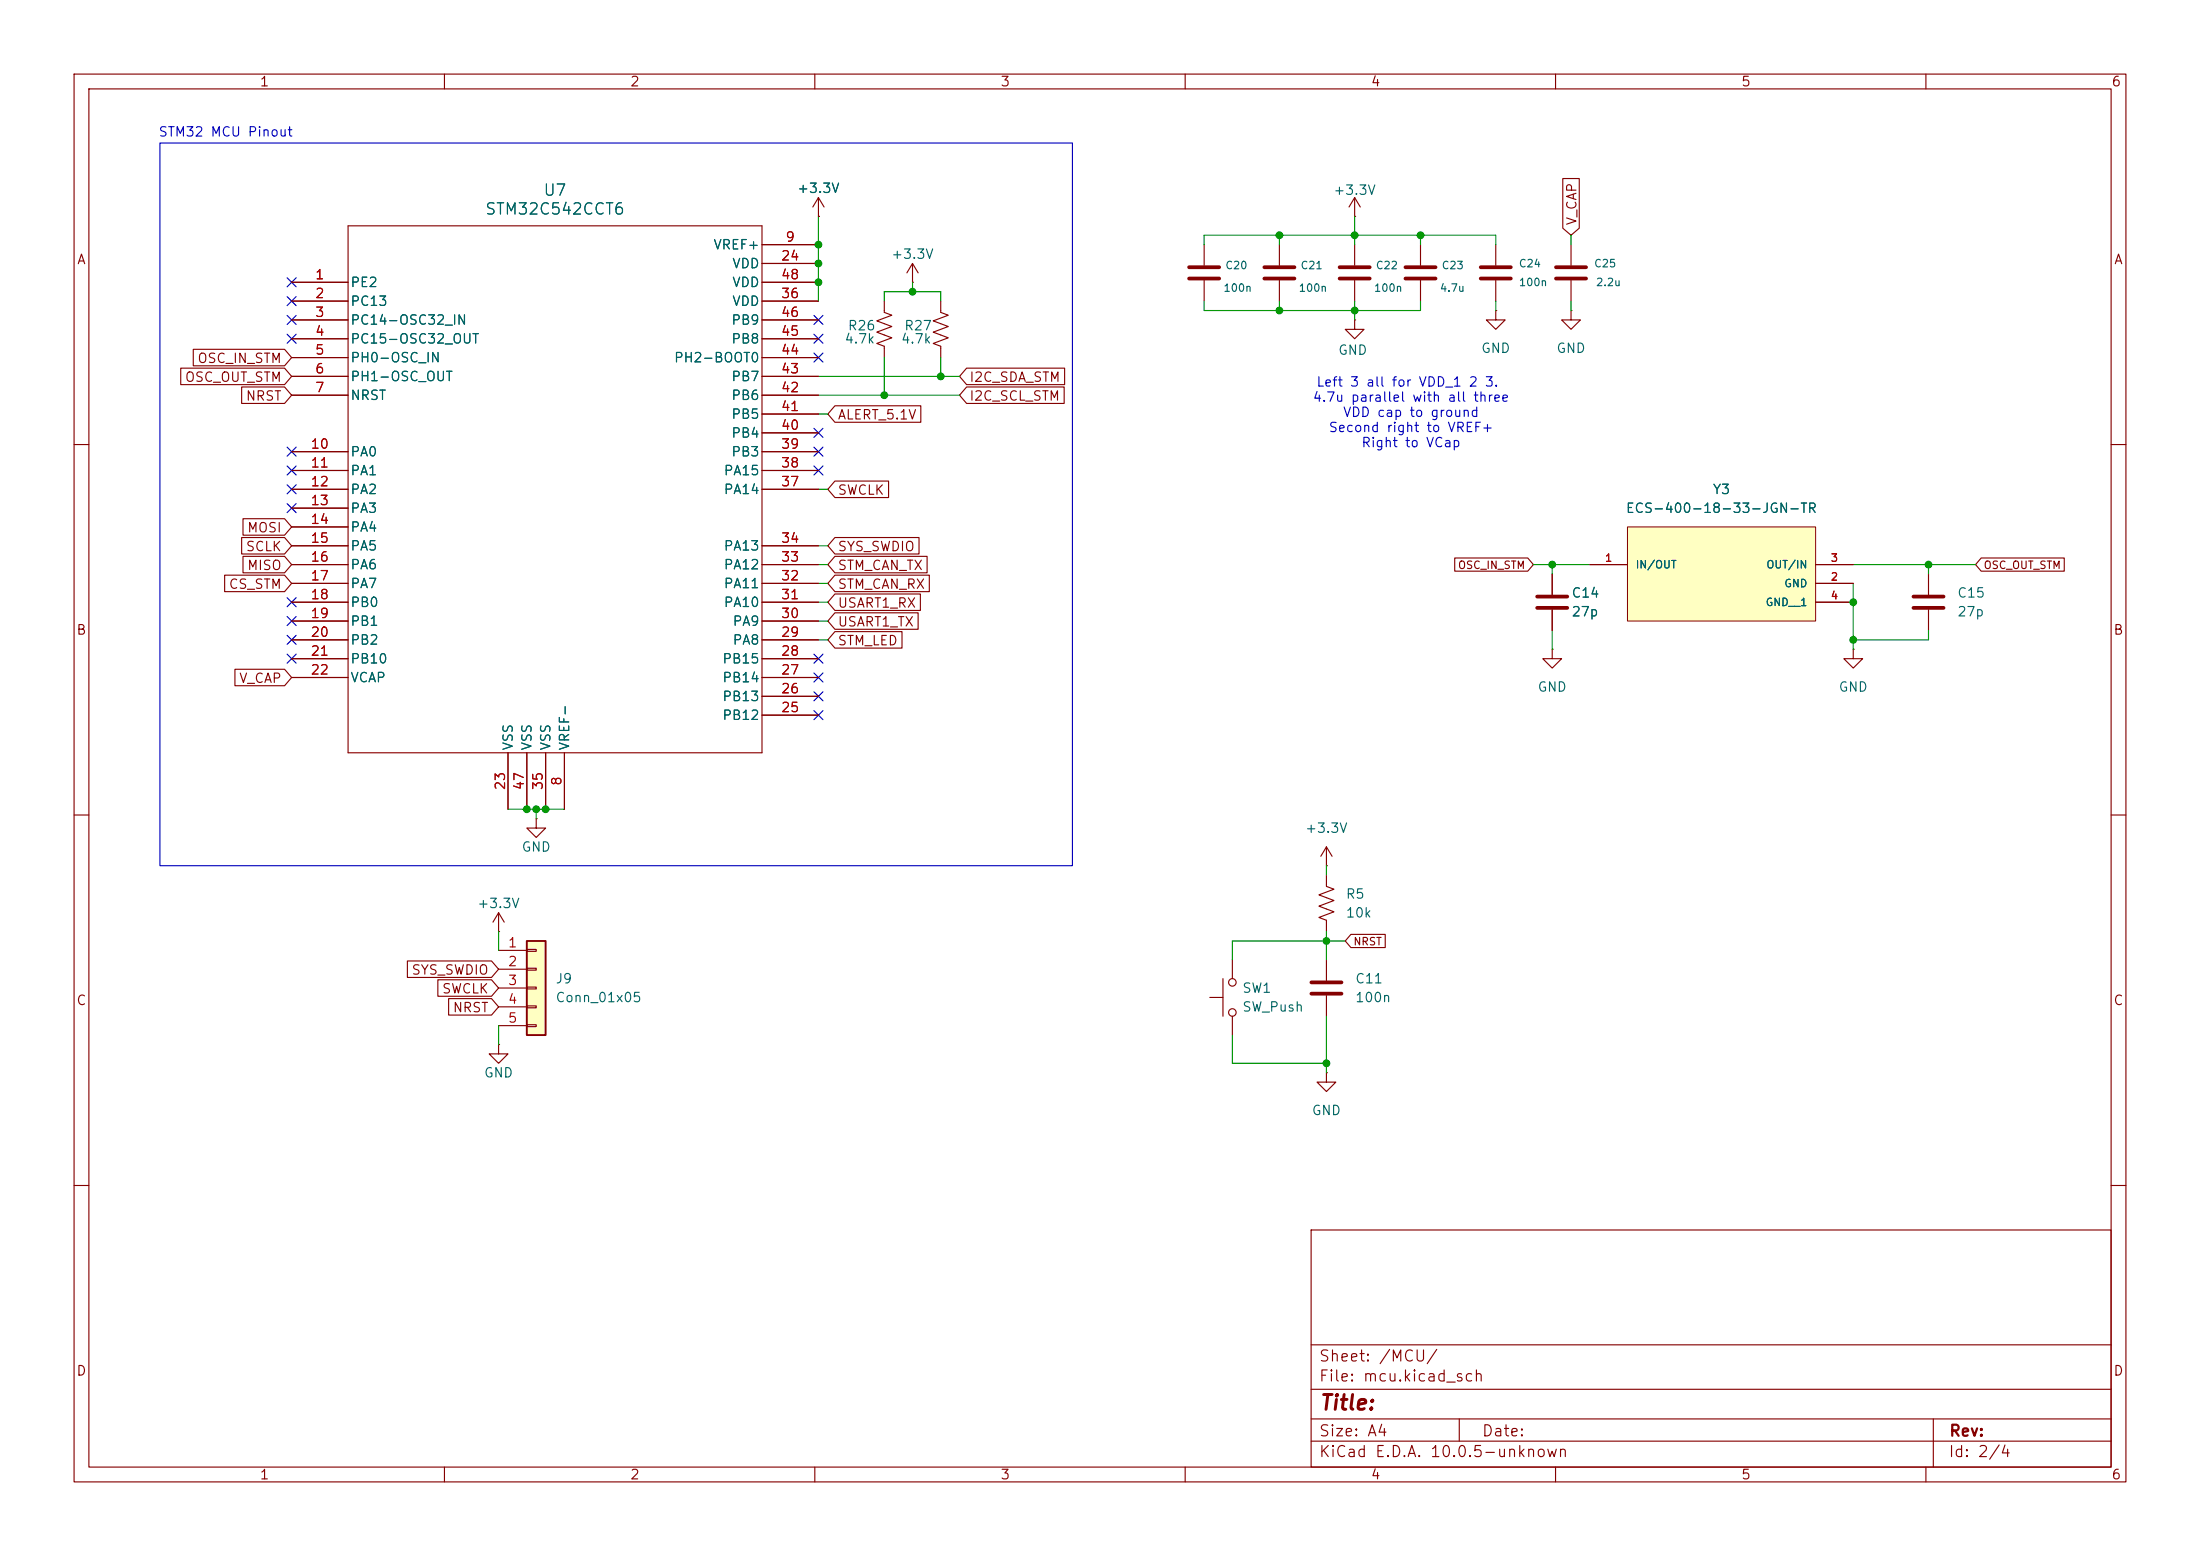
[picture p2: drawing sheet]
<svg xmlns="http://www.w3.org/2000/svg" width="297mm" height="210mm" viewBox="0 0 297 210" stroke-linecap="round" stroke-linejoin="round" font-family="sans-serif">
<g fill="none" stroke="#840000" stroke-width=".15">
<path d="M10 10h277v190h-277zM12 12h273v186h-273zM60 10v2M110 10v2M160 10v2M210 10v2M260 10v2M39.4 38.1h7.6M47 30.5h55.9v71.1h-55.9zM102.9 38.1h7.6M102.9 33h7.6M102.9 35.6h7.6"/>
<path d="M110.5 29.2h.1M110.5 26.7l-.8 1.2M110.5 26.7l.8 1.2M110.5 26.7v2.5M123.2 38.1h.1M123.2 35.6l-.8 1.2M123.2 35.6l.8 1.2M123.2 35.6v2.5M162.6 33v2.8M162.6 37.8v2.8M212.1 33v2.8M212.1 37.8v2.8"/>
<path d="M39.4 40.6h7.6M39.4 43.2h7.6M39.4 45.7h7.6M39.4 48.3h7.6M39.4 50.8h7.6M39.4 53.3h7.6M102.9 40.6h7.6M102.9 43.2h7.6M102.9 45.7h7.6M102.9 48.3h7.6M102.9 50.8h7.6M102.9 53.3h7.6"/>
<path d="M102.9 58.4h7.6M102.9 55.9h7.6M182.9 43.2v1.3h1.2l-1.2 1.2-1.3-1.2h1.3M182.9 43.2h.1M212.1 41.9v1.3h1.3l-1.3 1.3-1.3-1.3h1.3M212.1 41.9h.1M10 60h2M39.4 61h7.6M39.4 63.5h7.6M39.4 66h7.6M39.4 68.6h7.6M39.4 71.1h7.6"/>
<path d="M39.4 73.7h7.6M39.4 76.2h7.6M39.4 78.7h7.6M102.9 61h7.6M102.9 63.5h7.6M102.9 66h7.6M102.9 73.7h7.6M102.9 76.2h7.6M102.9 78.7h7.6M209.5 77.5v2.8M285 60h2M39.4 81.3h7.6"/>
<path d="M39.4 83.8h7.6M39.4 86.4h7.6M39.4 88.9h7.6M39.4 91.4h7.6M102.9 81.3h7.6M102.9 83.8h7.6M102.9 86.4h7.6M102.9 88.9h7.6M102.9 91.4h7.6M102.9 96.5h7.6M102.9 94h7.6M209.5 87.6v1.3h1.3l-1.3 1.3-1.2-1.3h1.2"/>
<path d="M209.5 87.6h.1M209.5 82.3v2.8M10 110h2M68.6 101.6v7.6M71.1 101.6v7.6M72.4 110.5v1.3h1.3l-1.3 1.2-1.3-1.2h1.3M72.4 110.5h.1M73.7 101.6v7.6M76.2 101.6v7.6M285 110h2M67.3 125.7h.1M67.3 123.2l-.8 1.3"/>
<path d="M67.3 123.2l.8 1.3M67.3 123.2v2.5M163.3 134.6h1.8M165.1 132.1v5.1M166.4 129.5v2.6M166.4 137.2v2.5M67.3 141v1.2h1.3l-1.3 1.3-1.3-1.3h1.3M67.3 141h.1M10 160h2M177 166h108v32h-108zM285 160h2M60 198v2"/>
<path d="M110 198v2M160 198v2M177 194.5h108M177 191.5h108M177 187.5h108M177 181.5h108M197 191.5v3M210 198v2M260 198v2M261 191.5v6.5"/>
<circle cx="166.4" cy="132.6" r=".51"/>
<circle cx="166.4" cy="136.7" r=".51"/>
</g>
<path d="M160.5 36.1h4.1M160.5 37.6h4.1M210.1 36.1h4M210.1 37.6h4M207.5 82h4.1M207.5 80.5h4.1" fill="none" stroke="#840000" stroke-width=".51"/>
<path d="M71.1 127h2.6v12.7h-2.6z" fill="#ffffc2"/>
<path d="M71.1 127h2.6v12.7h-2.6z" fill="none" stroke="#840000" stroke-width=".25"/>
<g fill="none" stroke="#840000" stroke-width=".15">
<path d="M201.9 33v2.8M201.9 37.8v2.8M201.9 41.9v1.3h1.3l-1.3 1.3-1.2-1.3h1.2M201.9 41.9h.1M67.3 128.3h3.8M67.3 130.8h3.8M67.3 133.4h3.8M67.3 135.9h3.8M67.3 138.4h3.8M71.1 128.1h1.3v.3h-1.3zM71.1 130.7h1.3v.2h-1.3zM71.1 133.2h1.3v.3h-1.3z"/>
<path d="M71.1 135.8h1.3v.2h-1.3zM71.1 138.3h1.3v.3h-1.3z"/>
</g>
<path d="M199.9 36.1h4.1M199.9 37.6h4.1" fill="none" stroke="#840000" stroke-width=".51"/>
<path d="M219.7 71.1h25.4v12.7h-25.4z" fill="#ffffc2"/>
<path d="M219.7 71.1h25.4v12.7h-25.4z" fill="none" stroke="#840000" stroke-width=".14"/>
<g fill="none" stroke="#840000" stroke-width=".15">
<path d="M39.4 38.1h7.6M102.9 38.1h7.6M102.9 33h7.6M102.9 35.6h7.6M110.5 29.2h.1M172.7 33v2.8M172.7 37.8v2.8M182.9 29.2h.1M182.9 26.7v2.5M182.9 33v2.8M182.9 37.8v2.8M182.9 26.7l-.8 1.2"/>
<path d="M182.9 26.7l.7 1.2M191.8 33v2.8M191.8 37.8v2.8M211 24.1h2.2v6.7l-1.1 1-1.1-1zM24.4 49.7h14l1 1.1-1 1.1h-14zM26.1 47.1h12.3l1 1.2-1 1.1h-12.3zM32.6 52.2h5.8l1 1.1-1 1.2h-5.8zM39.4 40.6h7.6M39.4 43.2h7.6M39.4 45.7h7.6M39.4 48.3h7.6M39.4 50.8h7.6"/>
<path d="M39.4 53.3h7.6M102.9 40.6h7.6M102.9 43.2h7.6M102.9 45.7h7.6M102.9 48.3h7.6M102.9 50.8h7.6M102.9 53.3h7.6M102.9 58.4h7.6M102.9 55.9h7.6M112.7 54.8h11.6v2.2h-11.6l-.9-1.1zM119.4 40.6v1.6l1 .3-2 .8 2 .8-2 .7 2 .8-2 .8 1 .3v1.6M127 40.6v1.6l1 .3-2 .8 2 .8-2 .7 2 .8-2 .8 1 .3v1.6"/>
<path d="M130.5 52.2h13.2v2.3h-13.2l-1-1.2zM130.5 49.7h13.2v2.2h-13.2l-1-1.1zM30.3 77.6h8.1l1 1.1-1 1.2h-8.1zM32.6 72.5h5.8l1 1.2-1 1.1h-5.8zM32.8 70h5.6l1 1.1-1 1.1h-5.6zM32.8 75.1h5.6l1 1.1-1 1.1h-5.6zM39.4 76.2h7.6M39.4 78.7h7.6M39.4 61h7.6M39.4 63.5h7.6M39.4 66h7.6M39.4 68.6h7.6"/>
<path d="M39.4 71.1h7.6M39.4 73.7h7.6M102.9 76.2h7.6M102.9 78.7h7.6M102.9 61h7.6M102.9 63.5h7.6M102.9 66h7.6M102.9 73.7h7.6M112.7 75.1h12.5v2.2h-12.5l-.9-1.1zM112.7 64.9h7.3v2.3h-7.3l-.9-1.2zM112.7 72.5h11.4v2.3h-11.4l-.9-1.1zM112.7 77.6h12.8v2.3h-12.8l-.9-1.2z"/>
<path d="M196.4 75.3h9.8l.8 .9-.8 .9h-9.8zM209.5 77.5v2.8M214.6 76.2h5.1M245.1 76.2h5.1M245.1 78.7h5.1M260.3 77.5v2.8M267.5 75.3h11.2v1.8h-11.2l-.8-.9zM31.7 90.3h6.7l1 1.1-1 1.2h-6.7zM39.4 81.3h7.6M39.4 83.8h7.6M39.4 86.4h7.6M39.4 88.9h7.6"/>
<path d="M39.4 91.4h7.6M102.9 81.3h7.6M102.9 83.8h7.6M102.9 86.4h7.6M102.9 88.9h7.6M102.9 91.4h7.6M102.9 96.5h7.6M102.9 94h7.6M112.7 85.2h9.1v2.3h-9.1l-.9-1.1zM112.7 80.2h11.6v2.2h-11.6l-.9-1.1zM112.7 82.7h11.2v2.2h-11.2l-.9-1.1zM209.5 82.3v2.8"/>
<path d="M245.1 81.3h5.1M250.2 87.6v1.3h1.3l-1.3 1.3-1.3-1.3h1.3M250.2 87.6h.1M260.3 82.3v2.8M68.6 101.6v7.6M71.1 101.6v7.6M73.7 101.6v7.6M76.2 101.6v7.6M179.1 118.1v1.5l1 .4-2 .8 2 .7-2 .8 2 .8-2 .7 1 .4v1.5M179.1 116.8h.1M179.1 114.3v2.5M179.1 114.3l-.8 1.3"/>
<path d="M179.1 114.3l.7 1.3M55 129.7h11.4l.9 1.1-.9 1.1h-11.4zM59.1 132.2h7.3l.9 1.2-.9 1.1h-7.3zM60.6 134.8h5.8l.9 1.1-.9 1.1h-5.8zM179.1 129.5v2.8M179.1 134.4v2.8M182.4 126.1h4.6v1.8h-4.6l-.8-.9zM179.1 144.8v1.3h1.2l-1.2 1.2-1.3-1.2h1.3M179.1 144.8h.1"/>
</g>
<path d="M170.7 36.1h4.1M170.7 37.6h4.1M180.8 36.1h4.1M180.8 37.6h4.1M189.7 36.1h4.1M189.7 37.6h4.1M258.3 80.5h4.1M258.3 82h4.1M177 132.6h4.1M177 134.1h4.1" fill="none" stroke="#840000" stroke-width=".51"/>
<g fill="none" stroke="#009600" stroke-width=".15">
<path d="M110.5 29.2v11.4M123.2 38.1v1.3M162.6 33v-1.2h39.3v1.2M172.7 31.8v1.2M182.9 29.2v3.8M191.8 31.8v1.2M212.1 31.8v1.2M110.5 55.9h1.3M110.5 50.8h19M110.5 53.3h19M119.4 40.6v-1.2h7.6v1.2M119.4 48.3v5"/>
<path d="M127 48.3v2.5M162.6 40.6v1.3h29.2v-1.3M172.7 40.6v1.3M182.9 40.6v2.6M201.9 40.6v1.3M212.1 40.6v1.3M110.5 76.2h1.3M110.5 66h1.3M110.5 73.7h1.3M110.5 78.7h1.3M207 76.2h7.6M209.5 76.2v1.3"/>
<path d="M250.2 78.7v8.9M250.2 76.2h16.5M260.3 76.2v1.3M110.5 86.4h1.3M110.5 83.8h1.3M110.5 81.3h1.3M209.5 85.1v2.5M260.3 85.1v1.3h-10.1M68.6 109.2h7.6M72.4 109.2v1.3M179.1 116.8v1.3M67.3 125.7v2.6"/>
<path d="M67.3 138.4v2.6M166.4 139.7v3.8h12.7M179.1 125.7v3.8M179.1 137.2v7.6M181.6 127h-15.2v2.5"/>
</g>
<g fill="none" stroke="#000084" stroke-width=".15">
<path d="M38.8 37.5l1.2 1.2M40 37.5l-1.2 1.2M38.8 40l1.2 1.2M38.8 45.1l1.2 1.2M38.8 42.6l1.2 1.2M40 40l-1.2 1.2M40 45.1l-1.2 1.2M40 42.6l-1.2 1.2M109.9 57.8l1.2 1.2M109.9 47.7l1.2 1.2M109.9 42.6l1.2 1.2M109.9 45.1l1.2 1.2"/>
<path d="M111.1 57.8l-1.2 1.2M111.1 47.7l-1.2 1.2M111.1 42.6l-1.2 1.2M111.1 45.1l-1.2 1.2M38.8 62.9l1.2 1.2M38.8 68l1.2 1.2M38.8 65.4l1.2 1.2M38.8 60.4l1.2 1.2M40 62.9l-1.2 1.2M40 68l-1.2 1.2M40 65.4l-1.2 1.2M40 60.4l-1.2 1.2"/>
<path d="M109.9 60.4l1.2 1.2M109.9 62.9l1.2 1.2M111.1 60.4l-1.2 1.2M111.1 62.9l-1.2 1.2M38.8 85.8l1.2 1.2M38.8 88.3l1.2 1.2M38.8 83.2l1.2 1.2M38.8 80.7l1.2 1.2M40 85.8l-1.2 1.2M40 88.3l-1.2 1.2M40 83.2l-1.2 1.2M40 80.7l-1.2 1.2"/>
<path d="M109.9 88.3l1.2 1.2M109.9 93.4l1.2 1.2M109.9 90.8l1.2 1.2M109.9 95.9l1.2 1.2M111.1 88.3l-1.2 1.2M111.1 93.4l-1.2 1.2M111.1 90.8l-1.2 1.2M111.1 95.9l-1.2 1.2"/>
</g>
<path d="M21.6 19.3h123.2v97.5h-123.2z" fill="none" stroke="#0000c2" stroke-width=".15"/>
<g fill="#009600" stroke="#009600" stroke-width=".14">
<circle cx="110.5" cy="38.1" r=".46"/>
<circle cx="110.5" cy="33" r=".46"/>
<circle cx="110.5" cy="35.6" r=".46"/>
<circle cx="179.1" cy="143.5" r=".46"/>
<circle cx="179.1" cy="127" r=".46"/>
<circle cx="123.2" cy="39.4" r=".46"/>
<circle cx="119.4" cy="53.3" r=".46"/>
<circle cx="127" cy="50.8" r=".46"/>
<circle cx="73.7" cy="109.2" r=".46"/>
<circle cx="72.4" cy="109.2" r=".46"/>
<circle cx="71.1" cy="109.2" r=".46"/>
<circle cx="250.2" cy="86.4" r=".46"/>
<circle cx="250.2" cy="81.3" r=".46"/>
<circle cx="260.3" cy="76.2" r=".46"/>
<circle cx="191.8" cy="31.8" r=".46"/>
<circle cx="209.5" cy="76.2" r=".46"/>
<circle cx="172.7" cy="31.8" r=".46"/>
<circle cx="182.9" cy="31.8" r=".46"/>
<circle cx="182.9" cy="41.9" r=".46"/>
<circle cx="172.7" cy="41.9" r=".46"/>
</g>
<text font-size="2" fill="#840000" x="178" y="190.8">Title:</text>
<g font-size="1.5" fill="#006464">
<text x="65.4" y="29.4">STM32C542CCT6</text>
<text x="73.3" y="26.8">U7</text>
</g>
<g font-size="1.5" fill="#840000">
<text x="178" y="184.1">Sheet: /MCU/</text>
<text x="178" y="186.8">File: mcu.kicad_sch</text>
<text x="178" y="197">KiCad E.D.A. 10.0.5-unknown</text>
<text x="178" y="194.2">Size: A4</text>
<text x="200" y="194.2">Date:</text>
<text x="263" y="197">Id: 2/4</text>
<text x="263" y="194.2">Rev:</text>
</g>
<g font-size="1.3" fill="#840000">
<text x="35" y="12">1</text>
<text x="85" y="12">2</text>
<text x="135" y="12">3</text>
<text x="185" y="12">4</text>
<text x="235" y="12">5</text>
<text x="285" y="12">6</text>
<text x="10.3" y="36">A</text>
<text x="213.1" y="30.5" transform="rotate(-90 213.1 30.5)">V_CAP</text>
<text x="285.3" y="36">A</text>
<text x="24.9" y="51.9">OSC_OUT_STM</text>
<text x="26.6" y="49.3">OSC_IN_STM</text>
<text x="130.8" y="51.9">I2C_SDA_STM</text>
<text x="33.1" y="54.4">NRST</text>
<text x="113" y="56.9">ALERT_5.1V</text>
<text x="130.8" y="54.4">I2C_SCL_STM</text>
<text x="113" y="67.1">SWCLK</text>
<text x="33.1" y="74.7">SCLK</text>
<text x="33.3" y="72.2">MOSI</text>
<text x="33.3" y="77.3">MISO</text>
<text x="113" y="77.3">STM_CAN_TX</text>
<text x="113" y="74.7">SYS_SWDIO</text>
<text x="30.8" y="79.8">CS_STM</text>
<text x="113" y="82.3">USART1_RX</text>
<text x="113" y="79.8">STM_CAN_RX</text>
<text x="10.2" y="86">B</text>
<text x="113" y="87.4">STM_LED</text>
<text x="113" y="84.9">USART1_TX</text>
<text x="285.2" y="86">B</text>
<text x="32.2" y="92.5">V_CAP</text>
<text x="55.5" y="131.9">SYS_SWDIO</text>
<text x="10.2" y="136">C</text>
<text x="59.6" y="134.4">SWCLK</text>
<text x="61" y="136.9">NRST</text>
<text x="285.2" y="136">C</text>
<text x="10.2" y="186">D</text>
<text x="285.2" y="186">D</text>
<text x="35" y="200">1</text>
<text x="85" y="200">2</text>
<text x="135" y="200">3</text>
<text x="185" y="200">4</text>
<text x="235" y="200">5</text>
<text x="285" y="200">6</text>
</g>
<g font-size="1.3" fill="#0000c2">
<text x="21.3" y="18.7">STM32 MCU Pinout</text>
<text x="177.6" y="52.5">Left 3 all for VDD_1 2 3.</text>
<text x="177.1" y="54.5">4.7u parallel with all three</text>
<text x="179.3" y="58.6">Second right to VREF+</text>
<text x="181.2" y="56.6">VDD cap to ground</text>
<text x="183.7" y="60.7">Right to VCap</text>
</g>
<g font-size="1.3" fill="#006464">
<text x="107.5" y="26.4">+3.3V</text>
<text x="179.9" y="26.6">+3.3V</text>
<text x="96.2" y="34">VREF+</text>
<text x="120.2" y="35.3">+3.3V</text>
<text x="47.2" y="39.1">PE2</text>
<text x="47.2" y="41.6">PC13</text>
<text x="98.8" y="36.5">VDD</text>
<text x="98.8" y="41.6">VDD</text>
<text x="98.8" y="39.1">VDD</text>
<text x="47.2" y="44.1">PC14-OSC32_IN</text>
<text x="47.2" y="46.7">PC15-OSC32_OUT</text>
<text x="98.6" y="46.7">PB8</text>
<text x="98.6" y="44.1">PB9</text>
<text x="113.9" y="46.7">4.7k</text>
<text x="114.4" y="44.9">R26</text>
<text x="121.5" y="46.7">4.7k</text>
<text x="122" y="44.9">R27</text>
<text x="199.9" y="48">GND</text>
<text x="210" y="48">GND</text>
<text x="47.2" y="49.2">PH0-OSC_IN</text>
<text x="47.2" y="51.8">PH1-OSC_OUT</text>
<text x="90.9" y="49.2">PH2-BOOT0</text>
<text x="98.6" y="51.8">PB7</text>
<text x="180.6" y="48.2">GND</text>
<text x="47.2" y="54.3">NRST</text>
<text x="98.6" y="59.4">PB4</text>
<text x="98.6" y="56.8">PB5</text>
<text x="98.6" y="54.3">PB6</text>
<text x="47.2" y="61.9">PA0</text>
<text x="47.2" y="64.5">PA1</text>
<text x="97.6" y="64.5">PA15</text>
<text x="98.6" y="61.9">PB3</text>
<text x="47.2" y="67">PA2</text>
<text x="47.2" y="69.5">PA3</text>
<text x="97.6" y="67">PA14</text>
<text x="219.4" y="69.5">ECS-400-18-33-JGN-TR</text>
<text x="231.1" y="67">Y3</text>
<text x="47.2" y="72.1">PA4</text>
<text x="47.2" y="74.6">PA5</text>
<text x="47.2" y="77.2">PA6</text>
<text x="97.6" y="77.2">PA12</text>
<text x="97.6" y="74.6">PA13</text>
<text x="47.2" y="79.7">PA7</text>
<text x="47.2" y="82.2">PB0</text>
<text x="97.6" y="82.2">PA10</text>
<text x="97.6" y="79.7">PA11</text>
<text x="212.1" y="81">C14</text>
<text x="212.1" y="83.5">27p</text>
<text x="264.1" y="81">C15</text>
<text x="264.1" y="83.5">27p</text>
<text x="47.2" y="84.8">PB1</text>
<text x="47.2" y="87.3">PB2</text>
<text x="47.2" y="89.9">PB10</text>
<text x="97.4" y="89.9">PB15</text>
<text x="98.8" y="87.3">PA8</text>
<text x="98.8" y="84.8">PA9</text>
<text x="47.2" y="92.4">VCAP</text>
<text x="97.4" y="94.9">PB13</text>
<text x="97.4" y="92.4">PB14</text>
<text x="207.5" y="93.7">GND</text>
<text x="248.1" y="93.7">GND</text>
<text x="69.5" y="101.4" transform="rotate(-90 69.5 101.4)">VSS</text>
<text x="72.1" y="101.4" transform="rotate(-90 72.1 101.4)">VSS</text>
<text x="74.6" y="101.4" transform="rotate(-90 74.6 101.4)">VSS</text>
<text x="77.2" y="101.4" transform="rotate(-90 77.2 101.4)">VREF-</text>
<text x="97.4" y="97.5">PB12</text>
<text x="176.1" y="112.7">+3.3V</text>
<text x="70.3" y="115.3">GND</text>
<text x="64.3" y="122.9">+3.3V</text>
<text x="181.6" y="121.6">R5</text>
<text x="181.6" y="124.2">10k</text>
<text x="74.9" y="133">J9</text>
<text x="74.9" y="135.6">Conn_01x05</text>
<text x="167.6" y="134.3">SW1</text>
<text x="167.6" y="136.9">SW_Push</text>
<text x="182.9" y="133">C11</text>
<text x="182.9" y="135.6">100n</text>
<text x="65.2" y="145.7">GND</text>
<text x="177" y="150.8">GND</text>
</g>
<g font-size="1.3" fill="#a90000">
<text x="105.3" y="35.5">24</text>
<text x="105.9" y="32.9">9</text>
<text x="42.4" y="38">1</text>
<text x="42.4" y="40.6">2</text>
<text x="105.3" y="40.6">36</text>
<text x="105.3" y="38">48</text>
<text x="42.4" y="43.1">3</text>
<text x="42.4" y="45.6">4</text>
<text x="105.3" y="45.6">45</text>
<text x="105.3" y="43.1">46</text>
<text x="42.4" y="48.2">5</text>
<text x="42.4" y="50.7">6</text>
<text x="42.4" y="53.3">7</text>
<text x="105.3" y="53.3">42</text>
<text x="105.3" y="50.7">43</text>
<text x="105.3" y="48.2">44</text>
<text x="105.3" y="58.3">40</text>
<text x="105.3" y="55.8">41</text>
<text x="41.8" y="60.9">10</text>
<text x="41.8" y="63.4">11</text>
<text x="41.8" y="66">12</text>
<text x="105.3" y="66">37</text>
<text x="105.3" y="63.4">38</text>
<text x="105.3" y="60.9">39</text>
<text x="41.8" y="68.5">13</text>
<text x="41.8" y="71">14</text>
<text x="41.8" y="73.6">15</text>
<text x="41.8" y="76.1">16</text>
<text x="105.3" y="76.1">33</text>
<text x="105.3" y="73.6">34</text>
<text x="41.8" y="78.7">17</text>
<text x="41.8" y="81.2">18</text>
<text x="41.8" y="83.7">19</text>
<text x="105.3" y="83.7">30</text>
<text x="105.3" y="81.2">31</text>
<text x="105.3" y="78.7">32</text>
<text x="41.8" y="86.3">20</text>
<text x="41.8" y="88.8">21</text>
<text x="105.3" y="88.8">28</text>
<text x="105.3" y="86.3">29</text>
<text x="41.8" y="91.4">22</text>
<text x="105.3" y="93.9">26</text>
<text x="105.3" y="91.4">27</text>
<text x="105.3" y="96.4">25</text>
<text x="68.5" y="106.7" transform="rotate(-90 68.5 106.7)">23</text>
<text x="71" y="106.7" transform="rotate(-90 71 106.7)">47</text>
<text x="73.6" y="106.7" transform="rotate(-90 73.6 106.7)">35</text>
<text x="76.1" y="106.1" transform="rotate(-90 76.1 106.1)">8</text>
<text x="68.5" y="128.2">1</text>
<text x="68.5" y="130.7">2</text>
<text x="68.5" y="133.3">3</text>
<text x="68.5" y="135.8">4</text>
<text x="68.5" y="138.3">5</text>
</g>
<g font-size="1" fill="#006464">
<text x="165.1" y="39.6">100n</text>
<text x="165.3" y="36.6">C20</text>
<text x="175.2" y="39.6">100n</text>
<text x="175.5" y="36.6">C21</text>
<text x="185.4" y="39.6">100n</text>
<text x="185.7" y="36.6">C22</text>
<text x="194.3" y="39.6">4.7u</text>
<text x="194.6" y="36.6">C23</text>
<text x="205" y="36.3">C24</text>
<text x="205" y="38.9">100n</text>
<text x="215.1" y="36.3">C25</text>
<text x="215.4" y="38.9">2.2u</text>
<text x="220.7" y="77">IN/OUT</text>
<text x="238.4" y="77">OUT/IN</text>
<text x="238.3" y="82">GND__1</text>
<text x="240.8" y="79.5">GND</text>
</g>
<g font-size="1" fill="#840000">
<text x="196.7" y="77">OSC_IN_STM</text>
<text x="267.7" y="77">OSC_OUT_STM</text>
<text x="182.6" y="127.8">NRST</text>
</g>
<g font-size="1" fill="#a90000">
<text x="216.6" y="76.1">1</text>
<text x="247.1" y="76.1">3</text>
<text x="247.1" y="78.6">2</text>
<text x="247.1" y="81.2">4</text>
</g>
</svg>
